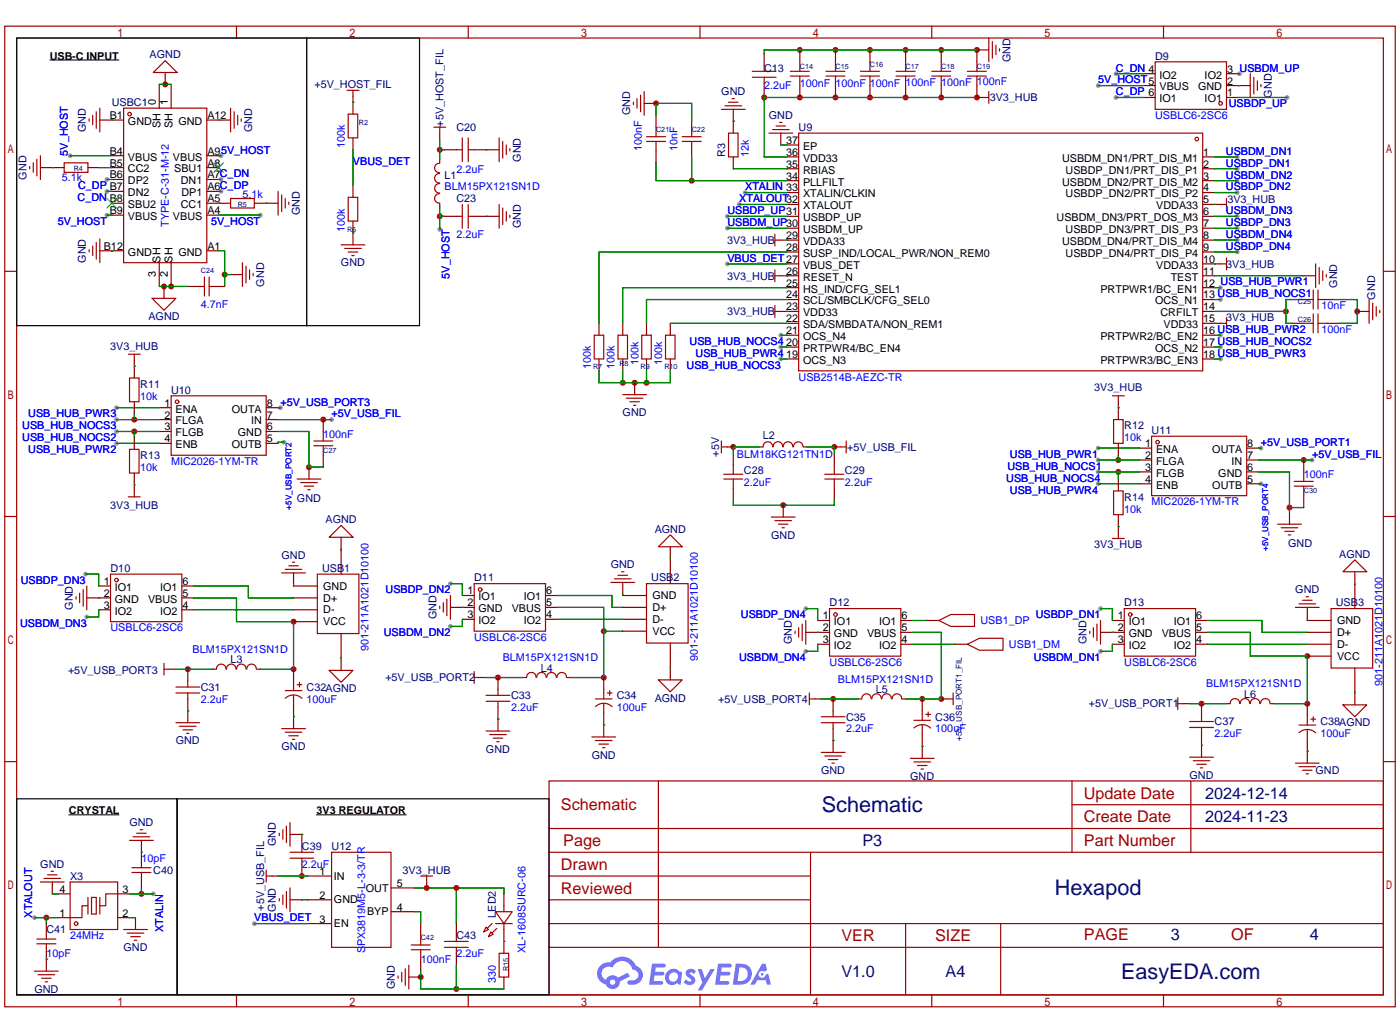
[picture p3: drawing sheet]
<svg xmlns="http://www.w3.org/2000/svg" width="299mm" height="219mm" viewBox="0 0 299 219" stroke-linecap="round" stroke-linejoin="round" font-family="sans-serif">
<g fill="#999">
<circle cx="238.5" cy="20.8" r=".51"/>
<circle cx="22.9" cy="46" r=".51"/>
<circle cx="15" cy="33.3" r=".51"/>
<circle cx="155.4" cy="56.4" r=".51"/>
<circle cx="54.4" cy="197.4" r=".51"/>
<circle cx="159.3" cy="41.1" r=".51"/>
<circle cx="158" cy="43.7" r=".51"/>
<circle cx="260.9" cy="61.5" r=".51"/>
<circle cx="260.9" cy="71.6" r=".51"/>
<circle cx="260.9" cy="76.7" r=".51"/>
<circle cx="7.4" cy="196.1" r=".51"/>
<circle cx="260.9" cy="64" r=".51"/>
<circle cx="260.9" cy="74.2" r=".51"/>
<circle cx="166.9" cy="76.7" r=".51"/>
<circle cx="166.9" cy="71.6" r=".51"/>
<circle cx="166.9" cy="74.2" r=".51"/>
<circle cx="32.8" cy="191" r=".51"/>
<circle cx="155.4" cy="46.2" r=".51"/>
<circle cx="155.4" cy="48.8" r=".51"/>
<circle cx="238.5" cy="15.7" r=".51"/>
<circle cx="55.6" cy="46" r=".51"/>
<circle cx="47.2" cy="33.3" r=".51"/>
<circle cx="47.2" cy="40.9" r=".51"/>
<circle cx="47.2" cy="38.4" r=".51"/>
<circle cx="22.9" cy="40.9" r=".51"/>
<circle cx="22.9" cy="38.4" r=".51"/>
<circle cx="234.7" cy="18.3" r=".51"/>
<circle cx="275.1" cy="20.8" r=".51"/>
<circle cx="264.9" cy="15.7" r=".51"/>
<circle cx="94" cy="49" r=".51"/>
<circle cx="264.4" cy="36.1" r=".51"/>
<circle cx="264.4" cy="33.5" r=".51"/>
<circle cx="264.4" cy="38.6" r=".51"/>
<circle cx="264.4" cy="41.1" r=".51"/>
<circle cx="264.4" cy="46.2" r=".51"/>
<circle cx="264.4" cy="48.8" r=".51"/>
<circle cx="264.4" cy="51.3" r=".51"/>
<circle cx="264.4" cy="53.8" r=".51"/>
<circle cx="269.5" cy="95.8" r=".51"/>
<circle cx="280.4" cy="98.3" r=".51"/>
<circle cx="269.5" cy="103.4" r=".51"/>
<circle cx="235.2" cy="139.2" r=".51"/>
<circle cx="235.2" cy="130" r=".51"/>
<circle cx="234.7" cy="98.3" r=".51"/>
<circle cx="234.7" cy="95.8" r=".51"/>
<circle cx="234.7" cy="103.4" r=".51"/>
<circle cx="234.7" cy="100.8" r=".51"/>
<circle cx="59.9" cy="87.1" r=".51"/>
<circle cx="70.9" cy="89.7" r=".51"/>
<circle cx="96.3" cy="133.9" r=".51"/>
<circle cx="96.3" cy="124.7" r=".51"/>
<circle cx="24.9" cy="89.7" r=".51"/>
<circle cx="24.9" cy="87.1" r=".51"/>
<circle cx="24.9" cy="94.7" r=".51"/>
<circle cx="24.9" cy="92.2" r=".51"/>
<circle cx="18.5" cy="131.8" r=".51"/>
<circle cx="18.3" cy="122.7" r=".51"/>
<circle cx="60.7" cy="94.5" r=".51"/>
<circle cx="172.2" cy="139.2" r=".51"/>
<circle cx="172.2" cy="130" r=".51"/>
</g>
<g fill="none" stroke="#a10000" stroke-width=".25">
<path d="M1 5.6h297.2v209.5h-297.2zM3.6 8.1h292.1v204.5h-292.1zM50.5 5.6v2.5M100.1 5.6v2.5M149.6 5.6v2.5M199.1 5.6v2.5M248.7 5.6v2.5M1 58h2.6M295.7 58h2.5M1 110.4h2.6M295.7 110.4h2.5M1 162.8h2.6"/>
<path d="M117.3 166.9h178.4v45.7h-178.4zM117.3 177h178.4M140.7 166.9v35.5M229.1 166.9v15.2M229.1 172h66.6M254.5 166.9v15.2M295.7 162.8h2.5M117.3 187.2h55.9M117.3 182.1h178.4M117.3 197.4h178.4M117.3 192.3h55.9M173.2 182.1v30.5"/>
<path d="M193.5 197.4v15.2M213.9 197.4v15.2M50.5 212.6v2.5M100.1 212.6v2.5M117.3 202.4h178.4M149.6 212.6v2.5M199.1 212.6v2.5M248.7 212.6v2.5"/>
</g>
<g fill="#5487ff">
<path d="M146.9 207.3a1.3 1.3 0 0 1 1.8 .3l-.4 .6a.54 .54 0 0 0-.9-.3l.1 .3a1.34 1.34 0 0 1 1 1.7 1.47 1.47 0 0 1-2.4 0l.5-.6 .8 .4a.31 .31 0 0 0 .4-.2 .31 .31 0 0 0-.3-.4 1.12 1.12 0 0 1-.6-1.8z"/>
<path d="M149.1 207.1h.9l.6 2 1.2-2h.9l-2.7 4.5h-.9l1-1.6z"/>
<path d="M139.4 205.9h1.6a1.31 1.31 0 0 1 1.2 .2 .4 .4 0 0 1-.3 .6h-1.8l-.1 1h1.6a.4 .4 0 0 1 .4 .4 .4 .4 0 0 1-.4 .3h-1.7l-.2 1.2h1.4a.46 .46 0 0 1 .5 .1 .46 .46 0 0 1 .1 .5l-.3 .2h-2.7z"/>
<path d="M153.5 205.9h1.6a1.32 1.32 0 0 1 1.2 .2 .39 .39 0 0 1-.3 .6h-1.8l-.1 1h1.7a.4 .4 0 0 1 .3 .4 .4 .4 0 0 1-.4 .3h-1.7l-.2 1.2h1.4a.46 .46 0 0 1 .5 .1 .46 .46 0 0 1 .1 .5l-.3 .2h-2.7z"/>
<path d="M162.9 205.9h.7l.4 1.4-.7 .3a.75 .75 0 0 0-1.1 .3 .75 .75 0 0 0 .5 1.1 .75 .75 0 0 0 .9-.7l.5-.3 .7 2.4h-.9l-.2-.9h-1.9l-.5 .9h-.9z"/>
<path d="M157.3 205.9l-.7 4.5h1.5a2.27 2.27 0 0 0 2.6-2.3 2.27 2.27 0 0 0-2.7-2.2zM158 206.7a1.5 1.5 0 0 1 1.8 1.6 1.5 1.5 0 0 1-1.9 1.3h-.3z"/>
<path d="M142.7 207.6a1.6 1.6 0 0 0-.3 2.2 1.6 1.6 0 0 0 2.3 .3l.8 .3 .3-2.5-.2-.2-.4-.1a1.58 1.58 0 0 0-2.5 0zM143.3 208.1a.98 .98 0 0 1 1.6 .4 .98 .98 0 0 1-1.1 1.3 .94 .94 0 0 1-.8-.7 .94 .94 0 0 1 .3-1z"/>
<path d="M128.3 206.3a2.37 2.37 0 0 0 1.2 4.1 1.54 1.54 0 0 0 1.7 .9 1.54 1.54 0 0 0 1.3-1.6l2.1-1.1-.5-.7-2 1a1.57 1.57 0 0 0-2.6 .5 1.5 1.5 0 0 1-.8-2.1 1.5 1.5 0 0 1 2.2-.5 2.23 2.23 0 0 1 2.3-1.4 2.23 2.23 0 0 1 2 1.8 1.16 1.16 0 0 1 1.2 1.1 1.16 1.16 0 0 1-1.1 1.2h-.6a.47 .47 0 0 0-.6 .4 .47 .47 0 0 0 .4 .5 2.17 2.17 0 0 0 2.5-.9 2.17 2.17 0 0 0-.3-2.7l-.8-.4a3.2 3.2 0 0 0-5.5-.7h-1.1zM130.4 209.9a.58 .58 0 0 1 1.1 0 .58 .58 0 0 1-1.1 0z"/>
<circle cx="162.9" cy="208.2" r=".28"/>
</g>
<g fill="none" stroke="#a10000" stroke-width=".25">
<path d="M170.7 28.4h86.3v50.8h-86.3zM59.7 192v.5M60.5 191.3v2M61.2 190.5v3.6M62 189.7v5.1M62 183.4h5.1M62 182.1h5.1M64.5 180.8v1.3M64.5 183.4v1.3M70.9 182.1h12.7v20.3h-12.7zM89.9 187.2h2.6M89.9 199.9v2"/>
<path d="M91.2 187.2v1.3M97.5 199.9v1.3M103.9 198.1l.5 .5-1 .5zM104.9 199.1l.5 .5-1 .6zM105.2 197.4l-1.1 1M105.9 194.8h3.6l-1.8 2.6zM105.9 197.4h3.6M106.2 198.4l-1 1M107.7 193.5v1.3M107.7 197.4v1.2M87.9 202.9h4M87.9 201.9h4"/>
<path d="M89.9 202.9v2.1M95 202.4h5.1M95 201.2h5.1M97.5 202.4v1.3M106.7 203.7h2v5.1h-2z"/>
<circle cx="255.8" cy="29.7" r=".38"/>
</g>
<g fill="none" stroke="#870000" stroke-width=".25">
<path d="M168.1 33.5h2.6M168.1 36.1h2.6M168.1 38.6h2.6M168.1 31h2.6M257 33.5h2.6M257 36.1h2.6M257 38.6h2.6M168.1 41.1h2.6M168.1 43.7h2.6M168.1 46.2h2.6M168.1 48.8h2.6M168.1 51.3h2.6"/>
<path d="M168.1 53.8h2.6M168.1 56.4h2.6M168.1 58.9h2.6M257 41.1h2.6M257 43.7h2.6M257 46.2h2.6M257 48.8h2.6M257 51.3h2.6M257 53.8h2.6M257 56.4h2.6M257 58.9h2.6M168.1 61.5h2.6"/>
<path d="M168.1 64h2.6M168.1 66.5h2.6M168.1 69.1h2.6M168.1 71.6h2.6M168.1 74.2h2.6M168.1 76.7h2.6M257 61.5h2.6M257 64h2.6M257 66.5h2.6M257 69.1h2.6M257 71.6h2.6M257 74.2h2.6"/>
<path d="M257 76.7h2.6M64.5 178.3v2.5M62 192.3h2.5M64.5 184.7v2.5M65.8 187.2h5.1M65.8 192.3h5.1M65.8 197.4h5.1M83.6 194.8h5M83.6 189.7h5M89.9 197.4v2.5M91.2 188.5v1.2M97.5 197.4v2.5"/>
<path d="M107.7 191v2.5M107.7 198.6v5.1M89.9 205v2.5M97.5 203.7v2.5M107.7 208.8v2.5"/>
</g>
<path d="M64.5 192.3h1.3M88.6 189.7h19.1v1.3M88.6 194.8h1.3v2.6M97.5 189.7v7.7" fill="none" stroke="#008700" stroke-width=".25"/>
<g fill="#c00">
<circle cx="91.2" cy="189.7" r=".63"/>
<circle cx="97.5" cy="189.7" r=".63"/>
<circle cx="64.5" cy="187.2" r=".63"/>
<circle cx="35.1" cy="61.2" r=".63"/>
<circle cx="36.6" cy="61.2" r=".63"/>
<circle cx="35.3" cy="18" r=".63"/>
<circle cx="48" cy="58.7" r=".63"/>
<circle cx="138.2" cy="81.8" r=".63"/>
<circle cx="135.6" cy="81.8" r=".63"/>
<circle cx="133.1" cy="81.8" r=".63"/>
<circle cx="97.5" cy="211.3" r=".63"/>
<circle cx="89.9" cy="208.8" r=".63"/>
<circle cx="147.8" cy="38.6" r=".63"/>
<circle cx="140.2" cy="22.1" r=".63"/>
<circle cx="274.8" cy="66.5" r=".63"/>
<circle cx="290.1" cy="66.5" r=".63"/>
<circle cx="9.9" cy="196.1" r=".63"/>
<circle cx="30.2" cy="191" r=".63"/>
<circle cx="170.9" cy="10.7" r=".63"/>
<circle cx="178.6" cy="10.7" r=".63"/>
<circle cx="185.9" cy="10.7" r=".63"/>
<circle cx="193.5" cy="10.7" r=".63"/>
<circle cx="201.2" cy="10.7" r=".63"/>
<circle cx="208.8" cy="10.7" r=".63"/>
<circle cx="163.3" cy="20.8" r=".63"/>
<circle cx="170.9" cy="20.8" r=".63"/>
<circle cx="178.6" cy="20.8" r=".63"/>
<circle cx="185.9" cy="20.8" r=".63"/>
<circle cx="193.5" cy="20.8" r=".63"/>
<circle cx="201.2" cy="20.8" r=".63"/>
<circle cx="208.8" cy="20.8" r=".63"/>
<circle cx="94" cy="46.2" r=".63"/>
<circle cx="94" cy="32" r=".63"/>
<circle cx="279.4" cy="140.2" r=".63"/>
<circle cx="279.4" cy="150.4" r=".63"/>
<circle cx="256.8" cy="150.4" r=".63"/>
<circle cx="278.6" cy="98.3" r=".63"/>
<circle cx="275.6" cy="108.5" r=".63"/>
<circle cx="239" cy="98.3" r=".63"/>
<circle cx="239" cy="100.8" r=".63"/>
<circle cx="129" cy="144.8" r=".63"/>
<circle cx="129" cy="134.9" r=".63"/>
<circle cx="106.4" cy="144.8" r=".63"/>
<circle cx="69.1" cy="89.7" r=".63"/>
<circle cx="66" cy="99.8" r=".63"/>
<circle cx="28.7" cy="89.7" r=".63"/>
<circle cx="28.7" cy="92.2" r=".63"/>
<circle cx="62.7" cy="143" r=".63"/>
<circle cx="62.7" cy="132.8" r=".63"/>
<circle cx="40.1" cy="143" r=".63"/>
<circle cx="201.2" cy="149.4" r=".63"/>
<circle cx="197.1" cy="149.4" r=".63"/>
<circle cx="178.1" cy="149.4" r=".63"/>
<circle cx="156.7" cy="95.5" r=".63"/>
<circle cx="178.3" cy="95.5" r=".63"/>
<circle cx="167.4" cy="107.9" r=".63"/>
</g>
<g fill="none" stroke="#008700" stroke-width=".25">
<path d="M34 18h2.6M208.8 10.7h-45.5v.7M234.7 18.3h9.6M238.5 15.7h5.8M264.7 18.3h.1M264.7 15.7h.2M11.2 35.8h.1M15 33.3h8.9M21.3 35.8h2.6M22.9 38.4h1M23.9 25.7h.1M46.7 25.7h.1"/>
<path d="M46.7 33.3h.5M46.7 38.4h.5M75.4 21.8h.1M75.4 32v7.6M94 32h1M94 29.7v4.3M103.9 32h.2M140.2 34.8v3.8h27.9M140.2 24.6v-2.5h7.6v3.8M147.8 33.5v5.1M156.7 25.9h.1M156.7 36.1h11.4"/>
<path d="M163.3 20.8h45.5M163.3 20.3v13.2h4.8M166.9 31h1.2M238.5 20.8h5.8M259.6 36.1h4.8M259.6 38.6h4.8M259.6 33.5h4.8M264.7 20.8h10.4M22.9 46h1M22.9 40.9h1M23.9 53.6h.1M46.7 43.4h.1"/>
<path d="M46.7 53.6h1.3v7.6M46.7 46h8.9M46.7 40.9h.5M48 58.7h1.3M56.9 43.4h.1M75.4 49.8h.1M94 46.2h1M94 44.2v4.8M103.9 46.2h.2M155.4 56.4h12.7M155.4 46.2h12.7M155.4 48.8h12.7"/>
<path d="M158 43.7h10.1M159.3 41.1h8.8M168.1 51.3h.1M168.1 58.9h.1M168.1 53.8h-40.1v15.3M259.6 43.7h.1M259.6 56.4h.1M259.6 53.8h4.8M259.6 58.9h19M259.6 41.1h4.8M259.6 46.2h4.8M259.6 48.8h4.8"/>
<path d="M259.6 51.3h4.8M28.7 78.2h.1M34 61.2h6.4M128 79.2v2.6h15.3v-2.6M133.1 79.2v2.6M138.2 79.2v2.6M143.3 69.1h24.8M166.9 71.6h1.2M166.9 76.7h1.2M166.9 74.2h1.2M168.1 66.5h.1M168.1 64h-29.9v5.1"/>
<path d="M168.1 61.5h-35v7.6M259.6 69.1h.1M259.6 64h1.3M259.6 61.5h1.3M259.6 66.5h15.2M259.6 71.6h1.3M259.6 76.7h1.3M259.6 74.2h1.3M277.4 64h-2.6v5.1h1.3M285 64h5.1v5.1h-3.8M24.9 87.1h9.1M24.9 89.7h9.1"/>
<path d="M24.9 92.2h9.1M24.9 94.7h9.1M28.7 88.4v1.3M28.7 92.2v1.3M59.4 87.1h.5M59.4 89.7h11.5M59.4 92.2h6.6v7.6h3.1M60.7 94.5h-1.3v.2M162.3 95.5h-5.6v1.3M172.5 95.5h5.8v1.3M234.7 95.8h8.9M234.7 98.3h8.9"/>
<path d="M239 87.1h.1M239 97.3v1M269 95.8h.5M269 98.3h11.4M28.7 103.6h.1M72.9 117.3v.3M143.3 119.4v.2M156.7 106.9v1.1h21.6v-1.1M234.7 100.8h8.9M234.7 103.4h8.9M239 112.5h.1M239 100.8v1.6"/>
<path d="M269 100.8h6.6v8.7M269 103.4h.5M275.6 108.5h3M18.3 122.7h2.8v2.5M21.1 127.8h.1M21.1 130.3v1.5h-2.6M41.4 127.8h9.1v5h12.2v10.2h-7.1M41.4 125.2h11.7v2.6h9.6M41.4 130.3h21.3M62.7 125v.2M96.3 124.7h2.5v2.6M98.8 129.8h.1"/>
<path d="M98.8 132.3v1.6h-2.5M119.1 127.3h11.7v2.5h2.3M119.1 129.8h9.9v15h-7.1M119.1 132.3h14M129 134.9h4.1M133.1 127v.3M172.2 130h2.6v2.6M174.8 135.1h.1M174.8 137.7v1.5h-2.6M195.1 132.6h3M195.1 135.1h6.1v14.3h-7.7M195.1 137.7h9.1"/>
<path d="M235.2 130h2.5v2.6M237.7 135.1h.1M237.7 137.7v1.5h-2.5M258.1 135.1h9.1v5.1h12.2v10.2h-7.1M258.1 132.6h11.6v2.5h9.7M258.1 137.7h21.3M279.4 132.3v.3M289.6 124.7v.3M37.6 143h7.9M40.1 151.9h.1M62.7 153.2h.1M72.9 140.5v.2"/>
<path d="M103.9 144.8h7.9M106.4 153.7h.1M129 154.9h.1M143.3 142.5v.2M175.5 149.4h7.9M178.1 158.2h.1M197.1 159.5h.1M254.3 150.4h7.8M256.8 159.3h.1M289.6 147.8v.3M64.5 178.3h.1M279.4 160.5h.1"/>
<path d="M7.4 196.1h5M9.9 196.1v1.3M11.2 191h1.2M27.7 196.1h1.3M27.7 191h5.1M30.2 182.1h.1M30.2 189.7v1.3M54.4 197.4h11.4M59.4 187.2h6.4M9.9 205h.1M89.9 207.5v3.8h17.8M97.5 206.2v5.1"/>
<path d="M107.7 201.2h.1"/>
</g>
<g fill="none" stroke="#870000" stroke-width=".25">
<path d="M34 18v5.1M35.3 15.5v2.5M36.6 18v5.1M163.3 11.4v2.6M163.3 17.8v2.5M170.9 10.7v2.5M170.9 18.3v2.5M178.6 10.7v2.5M178.6 18.3v2.5M185.9 10.7v2.5M185.9 18.3v2.5M193.5 10.7v2.5"/>
<path d="M193.5 18.3v2.5M201.2 10.7v2.5M201.2 18.3v2.5M208.8 18.3v2.5h1.3M211.3 10.7h-2.5v2.5M244.3 18.3h2.6M244.3 15.7h2.6M262.1 18.3h5.1M262.1 15.7h2.6M8.6 35.8h5.1M18.8 35.8h2.5M21.3 25.7h5.1"/>
<path d="M23.9 33.3h2.5M23.9 35.8h2.5M23.9 38.4h2.5M44.2 25.7h5.1M44.2 33.3h2.5M44.2 35.8h2.5M44.2 38.4h2.5M75.4 20.6v3.8M75.4 29.5v2.5M75.4 39.6v2.6M94 28.4v1.3M94 34v.8"/>
<path d="M95 32h2.5M101.3 32h2.6M104.1 32h2.6M137.7 22.1h2.5M140.2 24.6v2.6M140.2 32.3v2.5M147.8 25.9v2.5M147.8 31v2.5M156.7 23.4v5M156.7 33.5v2.6M166.9 28.4v2.6M244.3 20.8h2.6"/>
<path d="M262.1 20.8h2.6M21.3 53.6h5.1M23.9 40.9h2.5M23.9 43.4h2.5M23.9 46h2.5M34 56.1v5.1M36.6 56.1v5.1M44.2 40.9h2.5M44.2 43.4h5.1M44.2 46h2.5M44.2 53.6h2.5M49.3 58.7h2.5"/>
<path d="M54.4 43.4h5M75.4 47.2v5.1M94 43.4v.8M95 46.2h2.5M101.3 46.2h2.6M104.1 46.2h2.6M166.9 58.9h1.2M166.9 51.3h1.2M259.6 43.7h1.3M259.6 56.4h1.3M278.6 58.9h2.6M28.7 77v3.8"/>
<path d="M35.1 61.2v2.6M40.4 61.2h2.5M45.5 61.2h2.5M128 69.1v2.5M128 76.7v2.5M133.1 69.1v2.5M133.1 76.7v2.5M138.2 69.1v2.5M138.2 76.7v2.5M143.3 69.1v2.5M143.3 76.7v2.5M166.9 66.5h1.2"/>
<path d="M259.6 69.1h1.3M276.1 69.1h2.5M277.4 64h2.5M282.4 64h2.6M283.7 69.1h2.6M290.1 66.5h2.5M28.7 85.9v2.5M28.7 93.5v2.5M34 87.1h2.6M34 89.7h2.6M34 92.2h2.6M34 94.7h2.6"/>
<path d="M56.9 87.1h2.5M56.9 89.7h2.5M56.9 92.2h2.5M56.9 94.7h2.5M66 99.8v2.6M69.1 89.7v2.5M69.1 97.3v2.5M135.6 81.8v2.5M155.4 95.5h1.3M156.7 96.8v2.5M162.3 95.5h.8M171.7 95.5h.8"/>
<path d="M178.3 95.5h1.3M178.3 96.8v2.5M239 85.9v3.8M239 94.7v2.6M243.6 95.8h2.5M243.6 98.3h2.5M266.4 95.8h2.6M266.4 98.3h2.6M278.6 98.3v2.5M28.7 101.1v3.8M72.9 114.8v2.5M72.9 117.6v5.1"/>
<path d="M143.3 116.8v2.6M143.3 119.6v5.1M156.7 104.4v2.5M167.4 108v2.5M178.3 104.4v2.5M239 102.4v2.5M239 110v3.8M243.6 100.8h2.5M243.6 103.4h2.5M266.4 100.8h2.6M266.4 103.4h2.6M275.6 109.5v2.5"/>
<path d="M278.6 105.9v2.6M18.5 127.8h5.1M21.1 125.2h2.5M21.1 130.3h2.5M38.9 125.2h2.5M38.9 127.8h2.5M38.9 130.3h2.5M62.7 125.2h5.1M62.7 127.8h5.1M62.7 130.3h5.1M62.7 122.4v2.6M62.7 132.8h5.1"/>
<path d="M72.9 135.4v5.1M96.3 129.8h5M98.8 127.3h2.5M98.8 132.3h2.5M116.6 127.3h2.5M116.6 129.8h2.5M116.6 132.3h2.5M133.1 124.5v2.5M133.1 127.3h5.1M133.1 129.8h5.1M133.1 132.3h5.1M133.1 134.9h5.1"/>
<path d="M143.3 137.4v5.1M172.2 135.1h5.1M174.8 132.6h2.5M174.8 137.7h2.5M192.5 132.6h2.6M192.5 135.1h2.6M192.5 137.7h2.6M198.1 132.6h2.6M204.2 137.7h2.6M235.2 135.1h5.1M237.7 132.6h2.6M237.7 137.7h2.6"/>
<path d="M255.5 132.6h2.6M255.5 135.1h2.6M255.5 137.7h2.6M279.4 132.6h5.1M279.4 135.1h5.1M279.4 137.7h5.1M279.4 129.8v2.5M289.6 122.2v2.5M289.6 125v5M36.3 143h1.3M40.1 143v2.5M40.1 149.4v5"/>
<path d="M45.5 143h.7M54.9 143h.7M62.7 143v2.5M62.7 150.6v5.1M72.9 140.7v2.6M102.6 144.8h1.3M106.4 144.8v2.5M106.4 151.1v5.1M111.8 144.8h.7M121.2 144.8h.7M129 144.8v2.5M129 152.4v5.1"/>
<path d="M143.3 142.7v2.6M174.2 149.4h1.3M178.1 149.4v2.5M178.1 155.7v5.1M183.4 149.4h.7M192.8 149.4h.7M197.1 149.4v2.5M197.1 157v5.1M201.2 149.4h1.2M253 150.4h1.3M256.8 150.4v2.5M256.8 156.7v5.1"/>
<path d="M262.1 150.4h.8M271.5 150.4h.8M279.4 150.4v2.5M279.4 158v5.1M279.4 140.2h5.1M289.6 142.7v5.1M289.6 148.1v2.5M30.2 179.6v5.1M62 178.3h2.5M9.9 197.4v2.5M11.2 188.5v2.5M12.4 196.1h2.6"/>
<path d="M12.4 191h2.6M25.1 196.1h2.6M25.1 191h2.6M29 196.1v2.5M30.2 187.2v2.5M58.2 187.2h1.2M9.9 202.4v5.1M87.4 208.8h2.5"/>
</g>
<g fill="none" stroke="#a10000" stroke-width=".25">
<path d="M35.3 13l2.5 2.5h-5zM74.2 19.3h2.5M75.4 19.3v1.3M137.7 19.6v5M160.8 15.2h5.1M160.8 16.5h5.1M163.3 14v1.2M163.3 16.5v1.3M168.9 15.2h4.1M168.9 16.3h4.1M170.9 13.2v2M170.9 16.3v2"/>
<path d="M176.5 15.2h4.1M176.5 16.3h4.1M178.6 13.2v2M178.6 16.3v2M183.9 15.2h4.1M183.9 16.3h4.1M185.9 13.2v2M185.9 16.3v2M191.5 15.2h4.1M191.5 16.3h4.1M193.5 13.2v2M193.5 16.3v2"/>
<path d="M199.1 15.2h4.1M199.1 16.3h4.1M201.2 13.2v2M201.2 16.3v2M206.8 15.2h4M206.8 16.3h4M208.8 13.2v2M208.8 16.3v2M211.3 8.1v5.1M211.3 19.6v2.5M212.1 8.9v3.5M212.9 9.7v2"/>
<path d="M213.6 10.4v.5M246.9 13.2h15.2v10.2h-15.2zM267.2 15.7v5.1M268 16.5v3.6M268.7 17.3v2M269.5 18v.5M6.3 35.6v.5M7.1 34.8v2M7.9 34v3.6M8.6 33.3v5.1M13.7 34.8h5.1v2h-5.1zM19 25.4v.5"/>
<path d="M19.8 24.6v2.1M20.6 23.9v3.5M21.3 23.1v5.1M26.4 23.1h17.8v33h-17.8zM49.3 23.1v5.1M50 23.9v3.5M50.8 24.6v2.1M51.6 25.4v.5M74.4 24.4h2.1v5.1h-2.1zM92.7 27.2h2.5M94 39.2a1.01 1.01 0 0 0-1.1 1 1.01 1.01 0 0 0 1.1 1M94 37.1a1.01 1.01 0 0 0-1.1 1 1.01 1.01 0 0 0 1.1 1"/>
<path d="M94 34.9a1.01 1.01 0 0 0-1.1 1 1.01 1.01 0 0 0 1.1 1M94 27.2v1.2M97.5 32h1.3M98.8 29.5v5M100.1 29.5v5M100.1 32h1.2M106.7 29.5v5M107.4 30.2v3.6M108.2 31v2M109 31.8v.5M135.4 21.8v.6M136.1 21.1v2"/>
<path d="M136.9 20.3v3.6M138.2 30.2h4M138.2 29.2h4M140.2 27.2v2M140.2 30.2v2.1M145.8 30.2h4.1M145.8 29.2h4.1M147.8 28.4v.8M147.8 30.2v.8M154.2 23.4h5.1M154.9 22.6h3.6M155.7 28.4h2v5.1h-2z"/>
<path d="M155.7 21.8h2M156.5 21.1h.5M164.3 28.4h5.1M165.1 27.7h3.6M165.9 26.9h2M166.6 26.2h.5M210.1 20.8h1.2M19 53.3v.5M19.8 52.6v2M20.6 51.8v3.6M21.3 51.1v5M43.7 59.2v4"/>
<path d="M44.7 59.2v4M49.3 42.4h5.1v2.1h-5.1zM51.8 56.1v5.1M52.6 56.9v3.6M53.3 57.7v2M54.1 58.4v.5M59.4 40.9v5.1M60.2 41.7v3.5M61 42.4v2.1M61.7 43.2v.5M72.9 52.3h5.1M73.7 53.1h3.5"/>
<path d="M74.4 42.2h2.1v5h-2.1zM74.4 53.8h2.1M75.2 54.6h.5M94 41.4a1.01 1.01 0 0 0-1.1 1 1.01 1.01 0 0 0 1.1 1M97.5 46.2h1.3M98.8 43.7v5.1M100.1 43.7v5.1M100.1 46.2h1.2M106.7 43.7v5.1M107.4 44.5v3.5M108.2 45.2v2M109 46v.5"/>
<path d="M165.6 50v2.6M165.6 57.7v2.5M165.6 51.3h1.3M165.6 58.9h1.3M260.9 43.7h1.2M260.9 56.4h1.2M262.1 42.4v2.6M262.1 55.1v2.6M281.2 56.4v5.1M281.9 57.2v3.5M282.7 57.9v2M283.5 58.7v.5"/>
<path d="M27.4 75.7h2.6M28.7 75.7v1.3M32.5 63.8h5.1l-2.5 2.5zM42.9 61.2h.8M44.7 61.2h.8M127 71.6h2v5.1h-2zM132.1 71.6h2v5.1h-2zM137.2 71.6h2v5.1h-2zM142.2 71.6h2.1v5.1h-2.1zM165.6 65.3v2.5M165.6 66.5h1.3M260.9 69.1h1.2"/>
<path d="M262.1 67.8v2.6M278.6 69.1h2.1M279.9 64h.8M280.7 62v4M280.7 67.1v4M281.7 69.1h2M281.7 62v4M281.7 67.1v4M281.7 64h.7M292.6 64v5.1M293.4 64.8v3.5M294.1 65.5v2.1"/>
<path d="M294.9 66.3v.5M27.7 80.8h2v5.1h-2zM27.7 96h2v5.1h-2zM36.6 84.6h20.3v12.7h-20.3zM67.1 95.3h4M67.1 94.2h4M69.1 92.2v2M69.1 95.3v2M133.1 84.3h5.1M133.9 85.1h3.5M134.6 85.9h2.1M135.4 86.6h.5"/>
<path d="M154.2 95.5h1.2M154.2 94.2v2.6M156.7 99.3v2M163.1 95.5a1.01 1.01 0 0 1 1-1.1 1.01 1.01 0 0 1 1 1.1M165.3 95.5a1.01 1.01 0 0 1 1-1.1 1.01 1.01 0 0 1 1 1.1M167.4 95.5a1.01 1.01 0 0 1 1-1.1 1.01 1.01 0 0 1 1 1.1M169.6 95.5a1.01 1.01 0 0 1 1-1.1 1.01 1.01 0 0 1 1 1.1M178.3 99.3v2M179.6 95.5h1.2M180.8 94.2v2.6M237.7 84.6h2.6M238 89.7h2v5h-2z"/>
<path d="M239 84.6v1.3M246.1 93.2h20.3v12.7h-20.3zM27.4 106.2h2.6M28.7 104.9v1.3M63.5 102.4h5.1M64.3 103.1h3.5M65 103.9h2.1M65.8 104.6h.5M70.4 114.8l2.5-2.5 2.5 2.5zM140.7 116.8l2.6-2.5 2.5 2.5zM154.7 102.4h4M154.7 101.3h4"/>
<path d="M156.7 102.4v2M164.8 110.5h5.1M165.6 111.3h3.6M166.4 112h2M167.1 112.8h.5M176.3 102.4h4M176.3 101.3h4M178.3 102.4v2M237.7 115.1h2.6M238 104.9h2v5.1h-2zM239 113.8v1.3M273 112h5.1"/>
<path d="M273.8 112.8h3.6M274.6 113.5h2M275.3 114.3h.5M276.6 103.9h4.1M276.6 102.9h4.1M278.6 100.8v2.1M278.6 103.9v2M16.3 127.5v.5M17 126.7v2.1M17.8 126v3.5M18.5 125.2v5.1M23.6 122.7h15.3v10.1h-15.3z"/>
<path d="M60.2 122.4h5.1M61 121.7h3.5M61.7 120.9h2.1M62.5 120.1h.5M67.8 122.7h8.9v12.7h-8.9zM94 129.5v.5M94.7 128.8v2M95.5 128v3.6M96.3 127.3v5M101.3 124.7h15.3v10.2h-15.3zM130.6 124.5h5M131.3 123.7h3.6"/>
<path d="M132.1 122.9h2M132.8 122.2h.5M138.2 124.7h8.9v12.7h-8.9zM169.9 134.9v.5M170.7 134.1v2M171.4 133.4v3.5M172.2 132.6v5.1M177.3 130h15.2v10.2h-15.2zM200.7 132.6l2.5-1.3h5.1v2.6h-5.1zM206.8 137.7l2.5-1.3h5.1v2.5h-5.1zM232.9 134.9v.5M233.7 134.1v2"/>
<path d="M234.4 133.4v3.5M235.2 132.6v5.1M240.3 130h15.2v10.2h-15.2zM276.9 129.8h5M277.6 129h3.6M278.4 128.3h2M279.1 127.5h.6M284.5 130h8.9v12.7h-8.9zM287 122.2l2.6-2.6 2.5 2.6zM35.1 141.7v2.6M35.1 143h1.2M37.6 148.1h5.1"/>
<path d="M37.6 146.8h5.1M37.6 154.4h5.1M38.4 155.2h3.5M39.1 156h2M39.9 156.7h.5M40.1 145.5v1.3M40.1 148.1v1.3M46.3 143a1.01 1.01 0 0 1 1-1.1 1.01 1.01 0 0 1 1 1.1M48.4 143a1.01 1.01 0 0 1 1-1.1 1.01 1.01 0 0 1 1 1.1M50.6 143a1.01 1.01 0 0 1 1-1.1 1.01 1.01 0 0 1 1 1.1M52.8 143a1.01 1.01 0 0 1 1-1.1 1.01 1.01 0 0 1 1 1.1M60.2 155.7h5.1"/>
<path d="M61 156.5h3.5M61 147.6h3.5M61 149.2a2.54 2.54 0 0 1 3.5 0M61.7 157.2h2.1M62.5 158h.5M62.7 145.5v2.1M62.7 148.6v2M63.5 146.3h1M64 145.8v1M70.4 143.3h5l-2.5 2.5zM101.3 143.5v2.6M101.3 144.8h1.3"/>
<path d="M103.9 149.9h5.1M103.9 148.6h5.1M103.9 156.2h5.1M104.6 157h3.6M105.4 157.7h2M106.2 158.5h.5M106.4 147.3v1.3M106.4 149.9v1.2M112.6 144.8a1.01 1.01 0 0 1 1-1.1 1.01 1.01 0 0 1 1 1.1M114.7 144.8a1.01 1.01 0 0 1 1-1.1 1.01 1.01 0 0 1 1 1.1M116.9 144.8a1.01 1.01 0 0 1 1-1.1 1.01 1.01 0 0 1 1 1.1M119.1 144.8a1.01 1.01 0 0 1 1-1.1 1.01 1.01 0 0 1 1 1.1"/>
<path d="M126.5 157.5h5.1M127.3 158.2h3.5M127.3 149.4h3.5M127.3 151a2.54 2.54 0 0 1 3.5 0M128 159h2M128.8 159.8h.5M129 147.3v2.1M129 150.4v2M129.8 148.1h1M130.3 147.6v1M140.7 145.3h5.1l-2.5 2.5zM173 148.1v2.5"/>
<path d="M173 149.4h1.2M175.5 154.4h5.1M175.5 153.2h5.1M178.1 151.9v1.3M178.1 154.4v1.3M184.2 149.3a1.01 1.01 0 0 1 1-1 1.01 1.01 0 0 1 1 1M186.3 149.3a1.01 1.01 0 0 1 1-1 1.01 1.01 0 0 1 1.1 1M188.5 149.3a1.01 1.01 0 0 1 1-1 1.01 1.01 0 0 1 1 1M190.7 149.3a1.01 1.01 0 0 1 1-1 1.01 1.01 0 0 1 1 1M195.3 153.9h3.6M195.4 155.6a2.54 2.54 0 0 1 3.5 0M197.1 151.9v2"/>
<path d="M197.1 154.9v2.1M197.9 152.7h1M198.4 152.1v1.1M202.4 149.4h1.3M203.7 148.1v2.5M251.7 149.1v2.5M251.7 150.4h1.3M254.3 155.4h5M254.3 154.2h5M256.8 152.9v1.3M256.8 155.4v1.3M262.9 150.4a1.01 1.01 0 0 1 1-1.1 1.01 1.01 0 0 1 1 1.1"/>
<path d="M265.1 150.4a1.01 1.01 0 0 1 1-1.1 1.01 1.01 0 0 1 1 1.1M267.2 150.4a1.01 1.01 0 0 1 1-1.1 1.01 1.01 0 0 1 1 1.1M269.4 150.4a1.01 1.01 0 0 1 1-1.1 1.01 1.01 0 0 1 1 1.1M277.6 154.9h3.6M277.6 156.6a2.54 2.54 0 0 1 3.6 0M279.4 152.9v2M279.4 156v2M280.2 153.7h1M280.7 153.2v1M287 150.6h5.1l-2.5 2.6zM27.7 179.6h5.1M28.4 178.8h3.6"/>
<path d="M29.2 178.1h2M30 177.3h.5M59.7 178.1v.5M60.5 177.3v2M61.2 176.5v3.6M62 175.8v5M175.5 160.8h5.1M176.3 161.5h3.5M177 162.3h2.1M177.8 163.1h.5M194.6 162.1h5M195.3 162.8h3.6"/>
<path d="M196.1 163.6h2M196.8 164.3h.6M254.3 161.8h5M255 162.6h3.6M255.8 163.3h2M256.5 164.1h.5M276.9 163.1h5M277.6 163.8h3.6M278.4 164.6h2M279.1 165.4h.6M8.6 188.5h5.1M9.4 187.7h3.6"/>
<path d="M9.9 199.9v.8M10.2 186.9h2M10.9 186.2h.5M15 188.5h10.1v10.1h-10.1zM18.8 193.5h-1.3v2.6h-2.5M18.8 191.8v3.5M19.6 191.8h1v3.5h-1zM21.3 191.8v3.5M25.1 191h-2.5v2.5h-1.3M26.4 198.6h5.1M27.2 199.4h3.5M28.2 186.4h4.1"/>
<path d="M28.2 185.4h4.1M30.2 184.7v.7M30.2 186.4v.8M56.9 185.9v2.6M56.9 187.2h1.3M7.4 207.5h5M7.9 200.7h4M7.9 201.7h4M8.1 208.3h3.6M8.9 209h2M9.7 209.8h.5M9.9 201.7v.7"/>
<path d="M27.9 200.2h2.1M28.7 200.9h.5M85.1 208.5v.5M85.9 207.8v2M86.6 207v3.6M87.4 206.2v5.1"/>
<circle cx="27.7" cy="24.4" r=".38"/>
<circle cx="260.9" cy="22.1" r=".38"/>
<circle cx="37.8" cy="85.9" r=".38"/>
<circle cx="247.4" cy="94.5" r=".38"/>
<circle cx="24.9" cy="124" r=".38"/>
<circle cx="102.6" cy="126" r=".38"/>
<circle cx="178.6" cy="131.3" r=".38"/>
<circle cx="241.6" cy="131.3" r=".38"/>
<circle cx="16.3" cy="197.4" r=".38"/>
</g>
<path d="M45.7 34.8l2.1 2M47.8 34.8l-2.1 2M22.9 42.4l2 2.1M24.9 42.4l-2 2.1" fill="none" stroke="#3c3" stroke-width=".25"/>
<path d="M3.6 8.1h61.9v61.5h-61.9zM65.5 8.1h24.2v61.5h-24.2zM3.6 170.7h34.2v41.9h-34.2zM37.8 170.7h79.5v41.9h-79.5z" fill="none" stroke="#000" stroke-width=".25"/>
<path d="M10.7 12.8h14.7M14.7 174.1h10.7M67.7 174.1h19.1" fill="none" stroke="#000" stroke-width=".21"/>
<g font-size="4.6" fill="#000080">
<text x="175.7" y="173.6">Schematic</text>
<text x="225.5" y="191.4">Hexapod</text>
<text x="239.6" y="209.1">EasyEDA.com</text>
</g>
<g font-size="3.5" fill="#a00000">
<text x="119.9" y="173.2">Schematic</text>
<text x="231.6" y="170.6">Update Date</text>
<text x="231.6" y="175.7">Create Date</text>
<text x="119.9" y="185.9">Drawn</text>
<text x="120.4" y="180.8">Page</text>
<text x="231.6" y="180.8">Part Number</text>
<text x="119.9" y="191">Reviewed</text>
<text x="179.8" y="201.1">VER</text>
<text x="199.9" y="201.1">SIZE</text>
<text x="231.6" y="200.9">PAGE</text>
<text x="263.1" y="200.9">OF</text>
</g>
<g font-size="3.5" fill="#000080">
<text x="257.6" y="170.6">2024-12-14</text>
<text x="257.6" y="175.7">2024-11-23</text>
<text x="184.3" y="180.8">P3</text>
<text x="250.2" y="200.9">3</text>
<text x="280" y="200.9">4</text>
<text x="179.8" y="208.7">V1.0</text>
<text x="202.1" y="208.7">A4</text>
</g>
<g font-size="2.3">
<text x="10.7" y="12.7">USB-C INPUT</text>
<text x="247.8" y="16.8">IO2</text>
<text x="257.5" y="16.8">IO2</text>
<text x="262.3" y="15.5">3 USBDM_UP</text>
<text x="33.3" y="22.3" transform="rotate(-90 33.3 22.3)">0</text>
<text x="35.9" y="22.3" transform="rotate(-90 35.9 22.3)">1</text>
<text x="247.8" y="19.3">VBUS</text>
<text x="247.8" y="21.9">IO1</text>
<text x="256.1" y="19.3">GND</text>
<text x="257.5" y="21.9">IO1</text>
<text x="262.3" y="20.6">1</text>
<text x="262.3" y="18.1">2</text>
<text x="23.5" y="25.4">B1</text>
<text x="27.4" y="26.7">GND</text>
<text x="34.3" y="27.3" transform="rotate(-90 34.3 27.3)">SH</text>
<text x="36.9" y="27.3" transform="rotate(-90 36.9 27.3)">SH</text>
<text x="38.1" y="26.7">GND</text>
<text x="44.3" y="25.4">A12</text>
<text x="23.5" y="33">B4</text>
<text x="23.5" y="35.6">B5</text>
<text x="27.4" y="34.3">VBUS</text>
<text x="37" y="34.3">VBUS</text>
<text x="44.3" y="35.6">A8</text>
<text x="44.3" y="33">A95V_HOST</text>
<text x="168" y="35.8">35</text>
<text x="168" y="33.3">36</text>
<text x="168" y="30.8">37</text>
<text x="171.6" y="34.6">VDD33</text>
<text x="171.6" y="32">EP</text>
<text x="227" y="34.6">USBDM_DN1/PRT_DIS_M1</text>
<text x="257.2" y="33.3">1</text>
<text x="257.2" y="35.8">2</text>
<text x="23.5" y="38.1">B6</text>
<text x="27.4" y="36.9">CC2</text>
<text x="27.4" y="39.4">DP2</text>
<text x="27.4" y="41.9">DN2</text>
<text x="37.2" y="36.9">SBU1</text>
<text x="38.6" y="39.4">DN1</text>
<text x="38.8" y="41.9">DP1</text>
<text x="44.3" y="40.7">A6C_DP</text>
<text x="44.3" y="38.1">A7C_DN</text>
<text x="168" y="38.4">34</text>
<text x="171.6" y="39.6">PLLFILT</text>
<text x="171.6" y="37.1">RBIAS</text>
<text x="227" y="39.6">USBDM_DN2/PRT_DIS_M2</text>
<text x="227.7" y="37.1">USBDP_DN1/PRT_DIS_P1</text>
<text x="257.2" y="38.4">3</text>
<text x="257.2" y="40.9">4</text>
<text x="23.5" y="45.7">B9</text>
<text x="27.4" y="44.5">SBU2</text>
<text x="27.4" y="47">VBUS</text>
<text x="37" y="47">VBUS</text>
<text x="38.6" y="44.5">CC1</text>
<text x="44.3" y="45.7">A4</text>
<text x="44.3" y="43.2">A5</text>
<text x="171.6" y="47.3">USBDP_UP</text>
<text x="171.6" y="44.7">XTALOUT</text>
<text x="171.6" y="42.2">XTALIN/CLKIN</text>
<text x="225.8" y="47.3">USBDM_DN3/PRT_DOS_M3</text>
<text x="227.7" y="42.2">USBDP_DN2/PRT_DIS_P2</text>
<text x="247.1" y="44.7">VDDA33</text>
<text x="257.2" y="43.5">5</text>
<text x="257.2" y="46">6</text>
<text x="22.2" y="53.4">B12</text>
<text x="44.3" y="53.4">A1</text>
<text x="168" y="53.6">28</text>
<text x="168" y="51.1">29</text>
<text x="171.6" y="52.3">VDDA33</text>
<text x="171.6" y="49.8">USBDM_UP</text>
<text x="227" y="52.3">USBDM_DN4/PRT_DIS_M4</text>
<text x="227.7" y="49.8">USBDP_DN3/PRT_DIS_P3</text>
<text x="257.2" y="48.5">7</text>
<text x="257.2" y="51.1">8</text>
<text x="257.2" y="53.6">9</text>
<text x="27.4" y="54.6">GND</text>
<text x="33.3" y="59.2" transform="rotate(-90 33.3 59.2)">3</text>
<text x="34.3" y="56.1" transform="rotate(-90 34.3 56.1)">SH</text>
<text x="35.9" y="59.2" transform="rotate(-90 35.9 59.2)">2</text>
<text x="36.9" y="56.1" transform="rotate(-90 36.9 56.1)">SH</text>
<text x="38.1" y="54.6">GND</text>
<text x="168" y="58.7">26</text>
<text x="171.6" y="60">RESET_N</text>
<text x="171.6" y="57.4">VBUS_DET</text>
<text x="171.6" y="54.9">SUSP_IND/LOCAL_PWR/NON_REM0</text>
<text x="227.7" y="54.9">USBDP_DN4/PRT_DIS_P4</text>
<text x="247.1" y="57.4">VDDA33</text>
<text x="250.2" y="60">TEST</text>
<text x="257.2" y="56.2">10</text>
<text x="257.2" y="58.7">11</text>
<text x="168" y="63.8">24</text>
<text x="168" y="61.2">25</text>
<text x="171.6" y="65">SCL/SMBCLK/CFG_SEL0</text>
<text x="171.6" y="62.5">HS_IND/CFG_SEL1</text>
<text x="235.2" y="62.5">PRTPWR1/BC_EN1</text>
<text x="246.9" y="65">OCS_N1</text>
<text x="257.2" y="61.2">12 USB_HUB_PWR1</text>
<text x="257.2" y="63.8">13 USB_HUB_NOCS1</text>
<text x="168" y="71.4">21</text>
<text x="168" y="68.9">22</text>
<text x="168" y="66.3">23</text>
<text x="171.6" y="70.1">SDA/SMBDATA/NON_REM1</text>
<text x="171.6" y="67.6">VDD33</text>
<text x="248" y="67.6">CRFILT</text>
<text x="248.7" y="70.1">VDD33</text>
<text x="257.2" y="66.3">14</text>
<text x="257.2" y="68.9">15</text>
<text x="257.2" y="71.4">16 USB_HUB_PWR2</text>
<text x="168" y="76.5">19</text>
<text x="168" y="73.9">20</text>
<text x="171.6" y="77.7">OCS_N3</text>
<text x="171.6" y="75.2">PRTPWR4/BC_EN4</text>
<text x="171.6" y="72.7">OCS_N4</text>
<text x="235.2" y="72.7">PRTPWR2/BC_EN2</text>
<text x="235.2" y="77.7">PRTPWR3/BC_EN3</text>
<text x="246.9" y="75.2">OCS_N2</text>
<text x="257.2" y="73.9">17 USB_HUB_NOCS2</text>
<text x="257.2" y="76.5">18 USB_HUB_PWR3</text>
<text x="35.2" y="86.9">1</text>
<text x="35.2" y="89.4">2</text>
<text x="37.5" y="88.2">ENA</text>
<text x="49.5" y="88.2">OUTA</text>
<text x="57" y="89.4">7</text>
<text x="57" y="86.9">8</text>
<text x="35.2" y="92">3</text>
<text x="35.2" y="94.5">4</text>
<text x="37.5" y="90.7">FLGA</text>
<text x="37.5" y="93.2">FLGB</text>
<text x="37.5" y="95.8">ENB</text>
<text x="49.5" y="95.8">OUTB</text>
<text x="50.8" y="93.2">GND</text>
<text x="53.6" y="90.7">IN</text>
<text x="57" y="94.5">5</text>
<text x="57" y="92">6</text>
<text x="244.7" y="95.5">1</text>
<text x="266.6" y="95.5">8</text>
<text x="244.7" y="98.1">2</text>
<text x="244.7" y="100.6">3</text>
<text x="247.1" y="96.8">ENA</text>
<text x="247.1" y="99.3">FLGA</text>
<text x="247.1" y="101.9">FLGB</text>
<text x="259.1" y="96.8">OUTA</text>
<text x="260.4" y="101.9">GND</text>
<text x="263.2" y="99.3">IN</text>
<text x="266.6" y="100.6">6</text>
<text x="266.6" y="98.1">7</text>
<text x="244.7" y="103.1">4</text>
<text x="247.1" y="104.4">ENB</text>
<text x="259.1" y="104.4">OUTB</text>
<text x="266.6" y="103.1">5</text>
<text x="22.2" y="125">1</text>
<text x="39" y="125">6</text>
<text x="22.2" y="127.5">2</text>
<text x="22.2" y="130.1">3</text>
<text x="24.6" y="126.3">IO1</text>
<text x="24.6" y="128.8">GND</text>
<text x="24.6" y="131.3">IO2</text>
<text x="31.6" y="128.8">VBUS</text>
<text x="34.2" y="131.3">IO2</text>
<text x="34.2" y="126.3">IO1</text>
<text x="39" y="130.1">4</text>
<text x="39" y="127.5">5</text>
<text x="69.1" y="131.1">D-</text>
<text x="69.1" y="128.5">D+</text>
<text x="69.1" y="126">GND</text>
<text x="99.9" y="127">1</text>
<text x="99.9" y="129.6">2</text>
<text x="102.3" y="128.3">IO1</text>
<text x="102.3" y="130.8">GND</text>
<text x="109.4" y="130.8">VBUS</text>
<text x="111.9" y="128.3">IO1</text>
<text x="116.7" y="129.6">5</text>
<text x="116.7" y="127">6</text>
<text x="139.4" y="130.6">D+</text>
<text x="139.4" y="128">GND</text>
<text x="69.1" y="133.6">VCC</text>
<text x="99.9" y="132.1">3</text>
<text x="102.3" y="133.4">IO2</text>
<text x="111.9" y="133.4">IO2</text>
<text x="116.7" y="132.1">4</text>
<text x="139.4" y="135.7">VCC</text>
<text x="139.4" y="133.1">D-</text>
<text x="175.9" y="132.4">1</text>
<text x="175.9" y="134.9">2</text>
<text x="175.9" y="137.4">3</text>
<text x="178.2" y="133.6">IO1</text>
<text x="178.2" y="136.2">GND</text>
<text x="185.3" y="136.2">VBUS</text>
<text x="187.9" y="133.6">IO1</text>
<text x="192.7" y="137.4">4</text>
<text x="192.7" y="134.9">5</text>
<text x="192.7" y="132.4">6</text>
<text x="238.9" y="132.4">1</text>
<text x="238.9" y="134.9">2</text>
<text x="238.9" y="137.4">3</text>
<text x="241.2" y="133.6">IO1</text>
<text x="241.2" y="136.2">GND</text>
<text x="248.3" y="136.2">VBUS</text>
<text x="250.9" y="133.6">IO1</text>
<text x="255.7" y="137.4">4</text>
<text x="255.7" y="134.9">5</text>
<text x="255.7" y="132.4">6</text>
<text x="285.8" y="135.9">D+</text>
<text x="285.8" y="133.4">GND</text>
<text x="178.2" y="138.7">IO2</text>
<text x="187.9" y="138.7">IO2</text>
<text x="241.2" y="138.7">IO2</text>
<text x="250.9" y="138.7">IO2</text>
<text x="285.8" y="141">VCC</text>
<text x="285.8" y="138.5">D-</text>
<text x="14.7" y="174">CRYSTAL</text>
<text x="67.7" y="174">3V3 REGULATOR</text>
<text x="12.7" y="190.8">4</text>
<text x="26.2" y="190.8">3</text>
<text x="68.3" y="187">1</text>
<text x="71.4" y="188">IN</text>
<text x="78.2" y="190.5">OUT</text>
<text x="84.8" y="189.5">5</text>
<text x="12.7" y="195.9">1</text>
<text x="26.2" y="195.9">2</text>
<text x="68.3" y="192">2</text>
<text x="68.3" y="197.1">3</text>
<text x="71.4" y="193.1">GND</text>
<text x="78.4" y="195.6">BYP</text>
<text x="84.8" y="194.6">4</text>
<text x="71.4" y="198.1">EN</text>
</g>
<g font-size="2.3" fill="#000080">
<text x="32" y="12.5">AGND</text>
<text x="163.3" y="15.3">C13</text>
<text x="215.9" y="13.2" transform="rotate(-90 215.9 13.2)">GND</text>
<text x="246.9" y="12.7">D9</text>
<text x="23.9" y="22.7">USBC1</text>
<text x="67.2" y="18.8">+5V_HOST_FIL</text>
<text x="154.2" y="20.4">GND</text>
<text x="211.5" y="21.6">3V3_HUB</text>
<text x="271.8" y="20.9" transform="rotate(-90 271.8 20.9)">GND</text>
<text x="18.3" y="28.2" transform="rotate(-90 18.3 28.2)">GND</text>
<text x="53.9" y="28.2" transform="rotate(-90 53.9 28.2)">GND</text>
<text x="94.8" y="27" transform="rotate(-90 94.8 27)">+5V_HOST_FIL</text>
<text x="97.5" y="28">C20</text>
<text x="134.7" y="24.7" transform="rotate(-90 134.7 24.7)">GND</text>
<text x="164.3" y="25.4">GND</text>
<text x="170.7" y="28">U9</text>
<text x="111.3" y="34.6" transform="rotate(-90 111.3 34.6)">GND</text>
<text x="155" y="33.5" transform="rotate(-90 155 33.5)">R3</text>
<text x="5.6" y="38.4" transform="rotate(-90 5.6 38.4)">GND</text>
<text x="95" y="38.1">L1</text>
<text x="64.1" y="46" transform="rotate(-90 64.1 46)">GND</text>
<text x="97.5" y="43.2">C23</text>
<text x="262.3" y="43.5">3V3_HUB</text>
<text x="111.3" y="48.8" transform="rotate(-90 111.3 48.8)">GND</text>
<text x="155.4" y="52.1">3V3_HUB</text>
<text x="18.3" y="56.2" transform="rotate(-90 18.3 56.2)">GND</text>
<text x="72.9" y="56.9">GND</text>
<text x="155.4" y="59.7">3V3_HUB</text>
<text x="262.1" y="57.2">3V3_HUB</text>
<text x="56.4" y="61.2" transform="rotate(-90 56.4 61.2)">GND</text>
<text x="285.8" y="61.5" transform="rotate(-90 285.8 61.5)">GND</text>
<text x="293.9" y="64" transform="rotate(-90 293.9 64)">GND</text>
<text x="31.7" y="68.4">AGND</text>
<text x="155.4" y="67.4">3V3_HUB</text>
<text x="262.1" y="68.6">3V3_HUB</text>
<text x="23.6" y="74.7">3V3_HUB</text>
<text x="30" y="82.8">R11</text>
<text x="233.9" y="83.6">3V3_HUB</text>
<text x="36.6" y="84.1">U10</text>
<text x="133.1" y="88.9">GND</text>
<text x="163.1" y="93.8">L2</text>
<text x="240.3" y="91.7">R12</text>
<text x="246.1" y="92.8">U11</text>
<text x="30" y="98.1">R13</text>
<text x="153.7" y="97.6" transform="rotate(-90 153.7 97.6)">+5V</text>
<text x="159" y="101.4">C28</text>
<text x="180.6" y="101.4">C29</text>
<text x="181.1" y="96.3">+5V_USB_FIL</text>
<text x="63.5" y="107.2">GND</text>
<text x="240.3" y="107">R14</text>
<text x="23.6" y="108.8">3V3_HUB</text>
<text x="69.6" y="111.8">AGND</text>
<text x="139.9" y="113.8">AGND</text>
<text x="60.2" y="119.4">GND</text>
<text x="164.8" y="115.1">GND</text>
<text x="233.9" y="117.1">3V3_HUB</text>
<text x="275.3" y="116.9">GND</text>
<text x="286.2" y="119.2">AGND</text>
<text x="23.6" y="122.2">D10</text>
<text x="68.8" y="122.2">USB1</text>
<text x="101.3" y="124.3">D11</text>
<text x="130.5" y="121.5">GND</text>
<text x="139.2" y="124.3">USB2</text>
<text x="15.5" y="130.3" transform="rotate(-90 15.5 130.3)">GND</text>
<text x="177.3" y="129.6">D12</text>
<text x="240.3" y="129.6">D13</text>
<text x="276.8" y="126.8">GND</text>
<text x="285.5" y="129.6">USB3</text>
<text x="93.3" y="132.4" transform="rotate(-90 93.3 132.4)">GND</text>
<text x="169.2" y="137.7" transform="rotate(-90 169.2 137.7)">GND</text>
<text x="232.2" y="137.7" transform="rotate(-90 232.2 137.7)">GND</text>
<text x="49.3" y="141.8">L3</text>
<text x="115.6" y="143.6">L4</text>
<text x="14.5" y="144.1">+5V_USB_PORT3</text>
<text x="42.9" y="147.6">C31</text>
<text x="65.5" y="147.6">C32AGND</text>
<text x="82.4" y="145.6">+5V_USB_PORT2</text>
<text x="109.2" y="149.4">C33</text>
<text x="131.8" y="149.4">C34</text>
<text x="139.9" y="149.9">AGND</text>
<text x="187.2" y="148.1">L5</text>
<text x="265.9" y="149.1">L6</text>
<text x="153.5" y="150.2">+5V_USB_PORT4</text>
<text x="180.8" y="154">C35</text>
<text x="199.9" y="154">C36</text>
<text x="232.7" y="151.2">+5V_USB_PORT1</text>
<text x="259.6" y="155">C37</text>
<text x="282.2" y="155">C38AGND</text>
<text x="37.6" y="159">GND</text>
<text x="60.2" y="160.3">GND</text>
<text x="103.9" y="160.8">GND</text>
<text x="126.5" y="162.1">GND</text>
<text x="175.5" y="165.4">GND</text>
<text x="194.5" y="166.7">GND</text>
<text x="254.2" y="166.4">GND</text>
<text x="281.2" y="165.4">GND</text>
<text x="27.7" y="176.6">GND</text>
<text x="8.6" y="185.5">GND</text>
<text x="59" y="180.9" transform="rotate(-90 59 180.9)">GND</text>
<text x="64.5" y="181.7">C39</text>
<text x="70.9" y="181.7">U12</text>
<text x="15" y="188">X3</text>
<text x="32.8" y="186.7">C40</text>
<text x="86.1" y="186.7">3V3_HUB</text>
<text x="56.4" y="194.6" transform="rotate(-90 56.4 194.6)">+5V_USB_FIL</text>
<text x="59" y="194.8" transform="rotate(-90 59 194.8)">GND</text>
<text x="106" y="196.1" transform="rotate(-90 106 196.1)">LED2</text>
<text x="9.9" y="199.4">C41</text>
<text x="26.4" y="203.2">GND</text>
<text x="97.5" y="200.7">C43</text>
<text x="7.3" y="212.1">GND</text>
<text x="84.4" y="211.4" transform="rotate(-90 84.4 211.4)">GND</text>
</g>
<g font-size="2.3" fill="#00f">
<text x="234.7" y="17.8">5V_HOST5</text>
<text x="238.5" y="15.3">C_DN 4</text>
<text x="163.3" y="19.1">2.2uF</text>
<text x="170.9" y="18.6">100nF</text>
<text x="178.6" y="18.6">100nF</text>
<text x="185.9" y="18.6">100nF</text>
<text x="193.5" y="18.3">100nF</text>
<text x="201.2" y="18.3">100nF</text>
<text x="208.8" y="18.1">100nF</text>
<text x="238.5" y="20.4">C_DP 6</text>
<text x="262.6" y="22.9">USBDP_UP</text>
<text x="246.9" y="25.4">USBLC6-2SC6</text>
<text x="14.5" y="33.3" transform="rotate(-90 14.5 33.3)">5V_HOST</text>
<text x="73.7" y="31.7" transform="rotate(-90 73.7 31.7)">100k</text>
<text x="75.4" y="35.4">VBUS_DET</text>
<text x="137.2" y="32.3" transform="rotate(-90 137.2 32.3)">100nF</text>
<text x="144.8" y="32.3" transform="rotate(-90 144.8 32.3)">10nF</text>
<text x="160.1" y="33.5" transform="rotate(-90 160.1 33.5)">12k</text>
<text x="262" y="35.6">USBDP_DN1</text>
<text x="262" y="33.1">USBDM_DN1</text>
<text x="13.2" y="38.7">5.1k</text>
<text x="16.7" y="40.4">C_DP B7</text>
<text x="95" y="40.7">BLM15PX121SN1D</text>
<text x="97.5" y="36.9">2.2uF</text>
<text x="159.3" y="40.7">XTALIN 33</text>
<text x="262" y="38.1">USBDM_DN2</text>
<text x="262" y="40.7">USBDP_DN2</text>
<text x="16.6" y="43">C_DN B8</text>
<text x="51.8" y="42.2">5.1k</text>
<text x="155.4" y="45.8">USBDP_UP31</text>
<text x="158" y="43.2">XTALOUT32</text>
<text x="262" y="45.8">USBDM_DN3</text>
<text x="12.3" y="48.1">5V_HOST</text>
<text x="36.1" y="48.5" transform="rotate(-90 36.1 48.5)">TYPE-C-31-M-12</text>
<text x="45.1" y="48.1">5V_HOST</text>
<text x="73.7" y="49.5" transform="rotate(-90 73.7 49.5)">100k</text>
<text x="97.5" y="50.8">2.2uF</text>
<text x="155.4" y="48.3">USBDM_UP30</text>
<text x="262" y="48.3">USBDP_DN3</text>
<text x="262" y="50.8">USBDM_DN4</text>
<text x="262" y="53.4">USBDP_DN4</text>
<text x="96.1" y="59.5" transform="rotate(-90 96.1 59.5)">5V_HOST</text>
<text x="155.4" y="55.9">VBUS_DET27</text>
<text x="42.9" y="65.8">4.7nF</text>
<text x="282.4" y="66.1">10nF</text>
<text x="282.4" y="71.2">100nF</text>
<text x="136.4" y="78" transform="rotate(-90 136.4 78)">100k</text>
<text x="141.5" y="78" transform="rotate(-90 141.5 78)">100k</text>
<text x="147.4" y="73.7">USB_HUB_NOCS4</text>
<text x="148.7" y="76.2">USB_HUB_PWR4</text>
<text x="126.3" y="78.9" transform="rotate(-90 126.3 78.9)">100k</text>
<text x="131.4" y="78.9" transform="rotate(-90 131.4 78.9)">100k</text>
<text x="146.7" y="78.8">USB_HUB_NOCS3</text>
<text x="170.7" y="81.3">USB2514B-AEZC-TR</text>
<text x="6" y="89.2">USB_HUB_PWR3</text>
<text x="30" y="85.4">10k</text>
<text x="59.9" y="86.7">+5V_USB_PORT3</text>
<text x="70.9" y="89.2">+5V_USB_FIL</text>
<text x="4.7" y="91.7">USB_HUB_NOCS3</text>
<text x="4.7" y="94.3">USB_HUB_NOCS2</text>
<text x="69.1" y="93.5">100nF</text>
<text x="240.3" y="94.3">10k</text>
<text x="269.5" y="95.3">+5V_USB_PORT1</text>
<text x="6" y="96.8">USB_HUB_PWR2</text>
<text x="30" y="100.6">10k</text>
<text x="36.6" y="99.4">MIC2026-1YM-TR</text>
<text x="157.5" y="97.8">BLM18KG121TN1D</text>
<text x="215.3" y="100.4">USB_HUB_NOCS1</text>
<text x="215.8" y="97.8">USB_HUB_PWR1</text>
<text x="280.4" y="97.8">+5V_USB_FIL</text>
<text x="159" y="103.9">2.2uF</text>
<text x="180.6" y="103.9">2.2uF</text>
<text x="215.1" y="102.9">USB_HUB_NOCS4</text>
<text x="215.8" y="105.5">USB_HUB_PWR4</text>
<text x="246.1" y="108">MIC2026-1YM-TR</text>
<text x="278.6" y="102.2">100nF</text>
<text x="240.3" y="109.5">10k</text>
<text x="4.4" y="124.8">USBDP_DN3</text>
<text x="82.4" y="126.8">USBDP_DN2</text>
<text x="4.3" y="133.9">USBDM_DN3</text>
<text x="23.6" y="134.9">USBLC6-2SC6</text>
<text x="82" y="135.9">USBDM_DN2</text>
<text x="101.3" y="137">USBLC6-2SC6</text>
<text x="158.4" y="132.1">USBDP_DN4</text>
<text x="209.5" y="133.4">USB1_DP</text>
<text x="221.3" y="132.1">USBDP_DN1</text>
<text x="41.1" y="139.5">BLM15PX121SN1D</text>
<text x="78.8" y="139.2" transform="rotate(-90 78.8 139.2)">901-211A1021D10100</text>
<text x="107.4" y="141.3">BLM15PX121SN1D</text>
<text x="149.1" y="141.2" transform="rotate(-90 149.1 141.2)">901-211A1021D10100</text>
<text x="158" y="141.3">USBDM_DN4</text>
<text x="177.3" y="142.3">USBLC6-2SC6</text>
<text x="215.6" y="138.5">USB1_DM</text>
<text x="221" y="141.3">USBDM_DN1</text>
<text x="240.3" y="142.3">USBLC6-2SC6</text>
<text x="179.1" y="145.8">BLM15PX121SN1D</text>
<text x="257.8" y="146.9">BLM15PX121SN1D</text>
<text x="295.4" y="146.6" transform="rotate(-90 295.4 146.6)">901-211A1021D10100</text>
<text x="42.9" y="150.2">2.2uF</text>
<text x="65.5" y="150.2">100uF</text>
<text x="109.2" y="151.9">2.2uF</text>
<text x="131.8" y="151.9">100uF</text>
<text x="180.8" y="156.5">2.2uF</text>
<text x="199.9" y="156.5">100uF</text>
<text x="259.6" y="157.5">2.2uF</text>
<text x="282.2" y="157.5">100uF</text>
<text x="30.2" y="184.2">10pF</text>
<text x="64.5" y="185.5">2.2uF</text>
<text x="6.9" y="196.1" transform="rotate(-90 6.9 196.1)">XTALOUT</text>
<text x="54.4" y="196.9">VBUS_DET</text>
<text x="15" y="200.7">24MHz</text>
<text x="34.8" y="199.1" transform="rotate(-90 34.8 199.1)">XTALIN</text>
<text x="78" y="203.7" transform="rotate(-90 78 203.7)">SPX3819M5-L-3-3/TR</text>
<text x="112.3" y="203.7" transform="rotate(-90 112.3 203.7)">XL-1608SURC-06</text>
<text x="9.9" y="204.5">10pF</text>
<text x="89.9" y="205.8">100nF</text>
<text x="97.5" y="204.5">2.2uF</text>
<text x="106" y="210.1" transform="rotate(-90 106 210.1)">330</text>
</g>
<g font-size="1.7" fill="#00f">
<text x="62.3" y="108.9" transform="rotate(-90 62.3 108.9)">+5V_USB_PORT2</text>
<text x="271.1" y="117.8" transform="rotate(-90 271.1 117.8)">+5V_USB_PORT4</text>
</g>
<text font-size="1.7" fill="#000080" x="205.6" y="158.3" transform="rotate(-90 205.6 158.3)">+5V_USB_PORT1_FIL</text>
<g font-size="1.6" fill="#000080">
<text x="170.9" y="14.7">C14</text>
<text x="178.6" y="14.7">C15</text>
<text x="185.9" y="14.4">C16</text>
<text x="193.5" y="14.7">C17</text>
<text x="201.2" y="14.7">C18</text>
<text x="208.8" y="14.7">C19</text>
<text x="76.7" y="26.6">R2</text>
<text x="140.2" y="28.1">C21</text>
<text x="147.8" y="28.1">C22</text>
<text x="15.7" y="36.5">R4</text>
<text x="50.8" y="44.1">R5</text>
<text x="74.2" y="49.5">R6</text>
<text x="42.9" y="58.4">C24</text>
<text x="277.4" y="65">C25</text>
<text x="277.4" y="68.8">C26</text>
<text x="126.7" y="78.9">R7</text>
<text x="132.4" y="78.1">R8</text>
<text x="136.9" y="78.9">R9</text>
<text x="142" y="78.9">R10</text>
<text x="69.1" y="96.7">C27</text>
<text x="278.6" y="105.4">C30</text>
<text x="89.9" y="200.9">C42</text>
<text x="108.7" y="207.5" transform="rotate(-90 108.7 207.5)">R15</text>
</g>
</svg>
